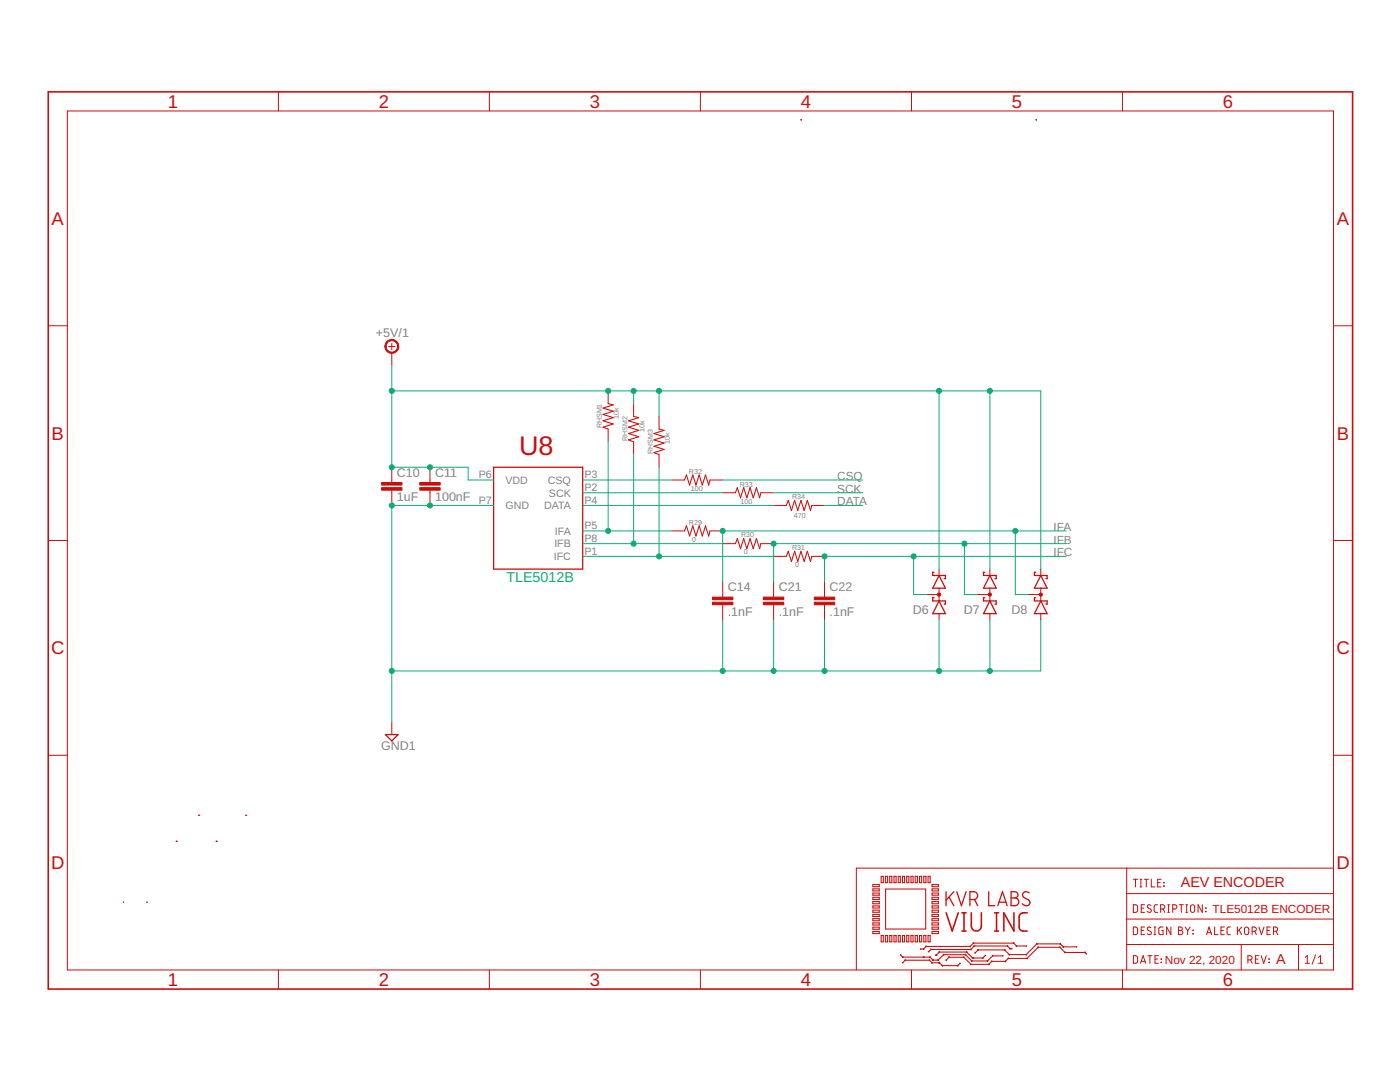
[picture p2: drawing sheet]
<svg xmlns="http://www.w3.org/2000/svg" width="279mm" height="216mm" viewBox="0 0 279 216" stroke-linecap="round" stroke-linejoin="round" font-family="sans-serif">
<g fill="none" stroke="#c90d0c" stroke-width=".25">
<path d="M98.5 93.2h17.8v20.4h-17.8zM186.4 119.3h-.3v.6h2.6v.6h-.3M186.4 114.2h-.3v.6h2.6v.7h-.3M187.4 119.9l1.3 2.5h-2.6zM187.4 114.8l1.3 2.6h-2.6zM196.5 119.3h-.2v.6h2.5v.6h-.2M196.5 114.2h-.2v.6h2.5v.7h-.2M197.5 119.9l1.3 2.5h-2.5zM197.5 114.8l1.3 2.6h-2.5zM206.7 119.3h-.3v.6h2.6v.6h-.3M206.7 114.2h-.3v.6h2.6v.7h-.3M207.7 119.9l1.3 2.5h-2.6z"/>
<path d="M207.7 114.8l1.3 2.6h-2.6zM76.9 146.6h2.6l-1.3 1.2zM188.8 177.9v2.8M189.4 179l1 1.7M190.4 177.9l-1.6 1.7M190.9 177.9l1 2.8 .9-2.8M193.6 179.5a1.36 1.36 0 0 0 1.3-.3 .78 .78 0 0 0 .1-.8 .78 .78 0 0 0-.6-.5h-.8v2.8M194.5 179.5l.6 1.2M197.3 177.9v2.8h1.2M201.8 177.9h.7a.62 .62 0 0 1 .7 .7 .62 .62 0 0 1-.7 .6 .77 .77 0 0 1 .8 .7 .77 .77 0 0 1-.8 .8h-.7zM201.8 179.2h.7M205.4 178.2a.7 .7 0 0 0-1-.2 .7 .7 0 0 0 0 1.1l.8 .5a.67 .67 0 0 1 .2 .9 .67 .67 0 0 1-1 .1l-.4-.3"/>
<path d="M199.1 180.7l1-2.8 .9 2.8M199.4 180h1.4"/>
</g>
<g fill="none" stroke="#c90d0c" stroke-width=".21">
<path d="M159.9 23.9h.1M159.9 23.9v.1M206.8 23.9h.1M206.8 23.9h-.1M206.8 23.9v.1M121.4 80.5l1 .3-2 .6 2 .7-2 .6 2 .6-2 .7 2 .6-2 .6 1 .4M126.4 83.1l1.1 .2-2.1 .7 2.1 .6-2.1 .6 2.1 .7-2.1 .6 2.1 .6-2.1 .7 1 .4M131.5 85.6l1 .3-2 .6 2 .6-2 .7 2 .6-2 .6 2 .7-2 .6 1 .4M136.6 95.8l.4-1 .6 2 .7-2 .6 2 .6-2 .7 2 .6-2 .6 2 .3-1M146.8 98.3l.4-1 .6 2 .6-2 .7 2 .6-2 .6 2 .7-2 .6 2 .2-1M136.6 105.9l.4-1 .6 2.1 .7-2.1 .6 2.1 .6-2.1 .7 2.1 .6-2.1 .6 2.1 .3-1.1M146.8 108.5l.4-1 .6 2 .6-2 .7 2 .6-2 .6 2 .7-2 .6 2 .2-1"/>
<path d="M156.9 111l.4-1 .6 2 .7-2 .6 2 .7-2 .6 2 .6-2 .7 2 .2-1M156.9 100.9l.4-1.1 .6 2.1 .7-2.1 .6 2.1 .7-2.1 .6 2.1 .6-2.1 .7 2.1 .2-1M35.2 167.9h.1M39.7 162.7h.1M43.1 167.9h.1M43.2 167.9h.1M49 162.7h.1M49.1 162.7h.1M174.2 176.5h1.3v.4h-1.3zM174.2 177.4h1.3v.4h-1.3zM174.2 178.2h1.3v.4h-1.3zM174.2 179h1.3v.5h-1.3z"/>
<path d="M174.2 179.9h1.3v.4h-1.3zM175.9 174.9h.4v1.2h-.4zM176.7 174.9h.4v1.2h-.4zM176.7 177.4h8v8h-8zM177.6 174.9h.4v1.2h-.4zM178.4 174.9h.4v1.2h-.4zM179.3 174.9h.4v1.2h-.4zM180.1 174.9h.4v1.2h-.4zM181 174.9h.4v1.2h-.4zM181.8 174.9h.4v1.2h-.4zM182.6 174.9h.5v1.2h-.5zM183.5 174.9h.4v1.2h-.4z"/>
<path d="M184.4 174.9h.4v1.2h-.4zM185.2 174.9h.4v1.2h-.4zM186 178.2h1.3v.4h-1.3zM186 176.5h1.3v.4h-1.3zM186 177.4h1.3v.4h-1.3zM186 179h1.3v.5h-1.3zM186 179.9h1.3v.4h-1.3zM24.7 180h.1M29.3 180h.1M174.2 183.3h1.3v.4h-1.3zM174.2 180.8h1.3v.4h-1.3zM174.2 181.6h1.3v.4h-1.3z"/>
<path d="M174.2 182.5h1.3v.4h-1.3zM174.2 184.1h1.3v.5h-1.3zM174.2 185h1.3v.4h-1.3zM174.2 185.9h1.3v.4h-1.3zM175.9 186.7h.4v1.2h-.4zM176.7 186.7h.4v1.2h-.4zM177.6 186.7h.4v1.2h-.4zM178.4 186.7h.4v1.2h-.4zM179.3 186.7h.4v1.2h-.4zM179.7 190.6l.5 .4h5.4l.6 .6h1l1.1-1.1h4.4l1.2 1.2h3.2l1-1h2M179.8 190.5l-.1 .1M180.1 186.7h.4v1.2h-.4z"/>
<path d="M180.1 192l.1 .1M180.2 190.9v.2M180.2 192.1l.5-.5h4.8l.5 .5h1.5l.6 .6h3l.5-.5M180.2 190.9l-.1 .2M180.6 191.6h.1M180.7 191.5v.2M181 186.7h.4v1.2h-.4zM181.8 186.7h.4v1.2h-.4zM182.6 186.7h.5v1.2h-.5zM183.5 186.7h.4v1.2h-.4zM183.7 189.3v.1M184.3 189.3l.1 .1"/>
<path d="M184.3 190.9v.2l.1-.2-.1 .2M184.3 189.3v.1M184.3 190.9v.2M184.4 186.7h.4v1.2h-.4zM184.9 188.9l-.1-.1v.1M185.2 186.7h.4v1.2h-.4zM185.3 189.8l.1 .1M185.4 191.6l.1-.1v.2M185.6 190.9v.2M185.7 190.9l-.2 .1M185.7 189.4l.1 .1M185.8 189.4v.1"/>
<path d="M186 192v.2M186 183.3h1.3v.4h-1.3zM186 180.8h1.3v.4h-1.3zM186 181.6h1.3v.4h-1.3zM186 182.5h1.3v.4h-1.3zM186 184.1h1.3v.5h-1.3zM186 185h1.3v.4h-1.3zM186 185.9h1.3v.4h-1.3zM186 192.1l-.1 .1M186.2 191.5v.2M186.2 191.5v.1M186.8 190.5v.1"/>
<path d="M186.8 190.5l.1 .1M186.9 190.5v.1M187.3 191.6l-.1-.1v.2M187.4 192.1l.1 .1M187.4 189.9l.1 .1M187.4 192l.1 .1M187.5 192.1h-.1M187.5 189.9v.1M187.5 192.2v-.2l-.1 .2M187.5 190h5.4l1.2 1.2h2l.6-.6M187.5 190l-.7 .6M188.1 192.6l-.1 .1 .1-.1"/>
<path d="M188.3 190.4l.1 .1M188.3 190.4v.2M188.8 191.5l.1 .1M189.4 191v.1M189.4 190.9v.2M191.1 192.6l.1 .1M191.1 192.6v.1M191.5 192.2l.1 .1M192.3 190.9v.2M192.4 191l-.1 .1M192.7 190.4v.2M192.7 190.4l-.1 .1"/>
<path d="M192.9 189.9v.1M193 189.9l-.1 .1M193.6 188.8v.1v-.1M193.7 192.5l.1-.1v.1M193.7 189.4l.1 .1M193.8 189.4v.1M193.9 191.7v.1M194 191.7l-.1 .1M194.1 191.1v.1M194.1 191.1l.1 .1zM194.1 191.2l.1-.1-.1 .1M194.2 188.2h.1"/>
<path d="M194.3 188.1v.2M194.4 188.7l.1 .1M194.4 188.7v.1M194.6 190.1v.1M195.2 189.6v-.1v.1M196.1 191.1l.1 .1M196.1 191.1v.1M196.6 190.6l.1 .1M197 191.7l.1 .1M197.1 191.7v.1M197.3 192.4l.1 .1M197.3 192.4v.1"/>
<path d="M197.9 191.8l.1 .1M197.9 191.8v.1M198.1 190.8v-.1v.1M200.1 190.7v.1M200.5 189.5v.1M200.5 189.5l-.1 .1M200.7 191.9l-.1-.1v.1M201.1 188.7v.1M201.1 188.7l-.1 .1M201.2 191.2l.1 .1M201.2 191.2v.1M201.4 190.4v.1"/>
<path d="M201.5 190.4l-.1 .1M201.6 189.2v.2M201.6 189.2l-.1 .1M201.9 189.2v.2M201.9 189.3h-.3l-.5-.5h-6.7l-.6 .7h-8l-.4 .4M202.3 188.1v.2M202.3 188.2h-.1M202.9 188.7v.1M202.9 188.7l-.1 .1M204.7 190.4l.2 .1M204.8 188.7v.1M204.8 190.4v.1"/>
<path d="M204.8 188.8h-1.9l-.6-.6h-8l-.7 .6h-8.8l-.5 .6h-.6M205 191.3l-.1-.1 .1 .1M206.9 188.4v-.1l.1 .1M207.1 189l.1 .1M207.2 189v.1M207.2 189l-2.2 2.2h-3.8l-.6 .6h-2.7l-.6 .6h-3.5l-1.5-1.4h-2.9l-.6 .6M207.2 189h4.3l1 1.1h4l.3 .2M211.5 189v.1l.1-.1M211.6 188.3v.1M212.2 188.9v.1M212.5 190v.1M212.6 190l-.1 .1"/>
<path d="M214.8 188.9v.1M214.8 188.9h-2.6l-.6-.6h-4.7l-2.1 2.2h-3.4l-.9-1h-5.3l-.6 .6M216.5 190v.1M216.6 190l-.1 .1M216.8 190.3l-.1 .1"/>
</g>
<g fill="none" stroke="#c90d0c" stroke-width=".2">
<path d="M55.6 18.3v3.8M97.7 18.3v3.8M139.8 18.3v3.8M181.9 18.3v3.8M224 18.3v3.8M13.4 22.1h252.7v171.4h-252.7zM9.6 65h3.8M77.6 69.1h1.2M78.2 68.5v1.3M78.2 70.4v2.5M121.4 78v2.5M266.1 65h3.8"/>
<path d="M78.2 93.2v3.1M78.2 97.8v3.1M85.8 93.2v3.1M85.8 97.8v3.1M121.4 85.6v2.6M126.4 80.5v2.6M126.4 88.2v2.5M131.5 83.1v2.5M131.5 90.7v2.5M134.1 95.8h2.5M141.7 95.8h2.5M144.2 98.3h2.6"/>
<path d="M151.8 98.3h2.6M9.6 107.8h3.8M134.1 105.9h2.5M141.7 105.9h2.5M144.2 108.5h2.6M144.2 116.1v3M151.8 108.5h2.6M154.4 111h2.5M154.4 100.9h2.5M154.4 116.1v3M162 111h2.5M162 100.9h2.5"/>
<path d="M164.5 116.1v3M184.9 118.6h2.5M187.4 113.6v1.2M187.4 117.4v2.5M195 118.6h2.5M197.5 113.6v1.2M197.5 117.4v2.5M205.2 118.6h2.5M207.7 113.6v1.2M207.7 117.4v2.5M266.1 107.8h3.8M144.2 120.7v3"/>
<path d="M154.4 120.7v3M164.5 120.7v3M187.4 122.4v1.3M197.5 122.4v1.3M207.7 122.4v1.3M9.6 150.7h3.8M78.2 144v2.6M266.1 150.7h3.8M224.9 173.2v20.3M224.9 178.3h41.2M226.2 175.5h.8M226.6 175.5v1.5"/>
<path d="M227.5 175.5h.4M227.5 177h.4M227.7 175.5v1.5M228.3 175.5h.9M228.8 175.5v1.5M229.8 175.5v1.5h.6M231 176.1h.5M231.7 175.5h-.7v1.5h.7M232.2 176.1l.1 .1zM232.2 176.8h.1zM266.1 173.2h-95.2v20.3M55.6 193.5v3.9"/>
<path d="M97.7 193.5v3.9M139.8 193.5v3.9M181.9 193.5v3.9M224 193.5v3.9M224.9 188.5h41.2M224.9 183.4h41.2M226.2 190.7h.6l.2 .2v1.1l-.2 .2h-.6zM226.2 185h.6l.2 .2v1l-.2 .3h-.6zM226.2 180.5l.6 .1 .2 .2v1l-.2 .2-.6 .1zM227.6 192.2l.5-1.5 .5 1.5M227.8 191.8h.7M227.8 185.7h.5"/>
<path d="M227.8 181.2h.5M228.4 185h-.6v1.5h.6M228.4 180.5h-.6v1.6h.6M229.1 190.7h.8M229.5 190.7v1.5M229.7 185.1a.4 .4 0 0 0-.5-.1 .4 .4 0 0 0-.2 .5l.6 .4a.41 .41 0 0 1 0 .6 .41 .41 0 0 1-.7-.2M229.7 180.7a.4 .4 0 0 0-.5-.1 .4 .4 0 0 0-.2 .5l.6 .3a.41 .41 0 0 1 0 .7 .41 .41 0 0 1-.7-.3M230.3 185h.4M230.3 186.5h.4M230.5 185v1.5M230.5 191.4h.5M231 180.5l-.5 .1-.2 .3 .1 .9 .1 .2 .5 .1"/>
<path d="M231.2 190.7h-.7v1.5h.7M231.6 181.4h.5a.42 .42 0 0 0 .4-.4 .42 .42 0 0 0-.4-.5h-.5v1.6M231.7 191.3l.1 .1zM231.7 192l.1 .1zM232.1 185h-.6l-.2 .2v1l.2 .3h.6v-.8h-.2M232.1 181.4l.4 .7M233 180.5h.4M233 182.1h.4M233.2 180.5v1.6M233.7 185v1.5l-.9-1.5v1.5M234 181.4h.5a.42 .42 0 0 0 .4-.4 .42 .42 0 0 0-.4-.5h-.5v1.6M235.2 185l.7 .1v.4l-.3 .2a.42 .42 0 0 1 .5 .4 .42 .42 0 0 1-.5 .4h-.4z"/>
<path d="M235.2 185.7h.4M235.3 180.5h.9M235.8 180.5v1.6M236.5 185l.5 .7M236.7 180.5h.3M236.7 182.1h.3M236.8 180.5v1.6M237 185.7v.8M237.5 185l-.5 .7M237.7 180.7l.3-.2 .3 .2 .1 .9a.42 .42 0 0 1-.4 .5 .42 .42 0 0 1-.4-.5zM238.1 185.6v.1zM238.1 186.3v.1z"/>
<path d="M239.9 180.5v1.6l-.8-1.6v1.6M240.6 181.2l.1 .1zM240.6 181.8l.1 .1zM240.8 186.5l.5-1.5 .5 1.5M240.9 186.1h.8M242.4 185v1.5h.7M243.7 185.7h.5M244.3 185h-.6v1.5h.6M245.6 185h-.5l-.2 .3v1l.2 .2h.5M247 185v1.5M247.3 185.6l.5 .9M247.7 188.5v5"/>
<path d="M247.8 185l-.8 .9M248.5 185.1l.3-.1 .3 .1 .1 1a.42 .42 0 0 1-.4 .4 .42 .42 0 0 1-.4-.4zM249 191.5h.5a.42 .42 0 0 0 .4-.4 .42 .42 0 0 0-.4-.4h-.5v1.5M249.6 191.5l.3 .7M249.9 185.8h.4a.42 .42 0 0 0 .4-.4 .42 .42 0 0 0-.4-.4h-.4v1.5M250.4 185.8l.3 .7M250.5 191.4h.6M251.2 190.7h-.7v1.5h.7M251.2 185l.6 1.5 .5-1.5M251.7 190.7l.5 1.5 .5-1.5M252.9 185.7h.5M253.2 191.3l.1 .1z"/>
<path d="M253.2 192l.1 .1zM253.5 185h-.6v1.5h.6M254.1 185.8h.5a.42 .42 0 0 0 .4-.4 .42 .42 0 0 0-.4-.4h-.5v1.5M254.7 185.8l.3 .7M259.1 188.5v5M260.5 192.2h.8M260.5 191l.4-.3v1.5M262.6 190.5l-.7 1.9M263.1 192.2h.9M263.1 191l.4-.3v1.5"/>
</g>
<g fill="#c90d0c" stroke="#c90d0c" stroke-width=".2">
<path d="M76.2 97.3h4v.5h-4z"/>
<path d="M76.2 96.3h4v.5h-4z"/>
<path d="M83.8 97.3h4v.5h-4z"/>
<path d="M83.8 96.3h4v.5h-4z"/>
<path d="M142.2 120.2h4.1v.5h-4.1z"/>
<path d="M142.2 119.1h4.1v.6h-4.1z"/>
<path d="M152.4 120.2h4v.5h-4z"/>
<path d="M152.4 119.1h4v.6h-4z"/>
<path d="M162.5 120.2h4.1v.5h-4.1z"/>
<path d="M162.5 119.1h4.1v.6h-4.1z"/>
</g>
<g fill="#c90d0c" stroke="#c90d0c" stroke-width=".2">
<path d="M187.2 118.4l.2-.1 .2 .1v.5l-.2 .1-.2-.1z" fill-rule="evenodd"/>
<path d="M77.2 68.2a1.4 1.4 0 0 1 2.2 .2 1.4 1.4 0 0 1-.8 2.1 1.4 1.4 0 0 1-1.8-1.4h.2a1.15 1.15 0 0 1 1.7-1.1 1.15 1.15 0 0 1 .2 2 1.15 1.15 0 0 1-1.8-.6l-.1-.3h-.2z" fill-rule="evenodd"/>
<circle cx="197.6" cy="118.6" r=".33"/>
<circle cx="207.7" cy="118.6" r=".33"/>
</g>
<path d="M9.6 18.3h260.3v179.1h-260.3zM188.8 182.1l1.2 3.7 1.2-3.7M192 185.8h.8M192 182.1h.8M192.4 182.1v3.7M193.8 182.1v2.7a1.01 1.01 0 0 0 1 1 1.01 1.01 0 0 0 1.1-1v-2.7M198.5 185.8h.8M198.5 182.1h.8M198.9 182.1v3.7M202.4 182.1v3.7l-2.1-3.7v3.7M205 182.1l-1.1 .1a.8 .8 0 0 0-.5 .8v2l.2 .5a1.43 1.43 0 0 0 1.4 .3" fill="none" stroke="#c90d0c" stroke-width=".32"/>
<g fill="none" stroke="#0dab76" stroke-width=".2">
<path d="M78.2 72.9v20.3h15.2v2.6h5.1M78.2 78h129.5v35.6M126.4 78v2.5M131.5 78v5.1M187.4 78v35.6M197.5 78v35.6M116.3 95.8h17.8M116.3 98.3h27.9M121.4 88.2v17.7M126.4 90.7v17.8M131.5 93.2v17.8M144.2 95.8h28"/>
<path d="M154.4 98.3h17.8M98.5 100.9h-20.3v43.1M116.3 100.9h38.1M116.3 105.9h17.8M116.3 108.5h27.9M116.3 111h38.1M164.5 100.9h7.7M182.3 111v7.6h2.6M192.5 108.5v10.1h2.5M202.6 105.9v12.7h2.6M212.8 105.9h-68.6v10.2M212.8 108.5h-58.4v7.6"/>
<path d="M212.8 111h-48.3v5.1M144.2 123.7v10.2M154.4 123.7v10.2M164.5 123.7v10.2M187.4 123.7v10.2M197.5 123.7v10.2M207.7 123.7v10.2h-129.5"/>
</g>
<g fill="#0dab76" stroke="#0dab76" stroke-width=".2">
<circle cx="121.4" cy="105.9" r=".51"/>
<circle cx="126.4" cy="108.5" r=".51"/>
<circle cx="131.5" cy="111" r=".51"/>
<circle cx="144.2" cy="105.9" r=".51"/>
<circle cx="202.6" cy="105.9" r=".51"/>
<circle cx="154.4" cy="108.5" r=".51"/>
<circle cx="192.5" cy="108.5" r=".51"/>
<circle cx="164.5" cy="111" r=".51"/>
<circle cx="182.3" cy="111" r=".51"/>
<circle cx="78.2" cy="93.2" r=".51"/>
<circle cx="121.4" cy="78" r=".51"/>
<circle cx="126.4" cy="78" r=".51"/>
<circle cx="131.5" cy="78" r=".51"/>
<circle cx="78.2" cy="78" r=".51"/>
<circle cx="197.5" cy="78" r=".51"/>
<circle cx="187.4" cy="78" r=".51"/>
<circle cx="85.8" cy="93.2" r=".51"/>
<circle cx="78.2" cy="100.9" r=".51"/>
<circle cx="78.2" cy="133.9" r=".51"/>
<circle cx="144.2" cy="133.9" r=".51"/>
<circle cx="154.4" cy="133.9" r=".51"/>
<circle cx="164.5" cy="133.9" r=".51"/>
<circle cx="187.4" cy="133.9" r=".51"/>
<circle cx="197.5" cy="133.9" r=".51"/>
<circle cx="85.8" cy="100.9" r=".51"/>
</g>
<text font-size="5.4" fill="#c90d0c" x="103.6" y="90.7">U8</text>
<g font-size="3.7" fill="#c90d0c">
<text x="33.5" y="21.5">1</text>
<text x="75.6" y="21.5">2</text>
<text x="117.7" y="21.5">3</text>
<text x="159.8" y="21.5">4</text>
<text x="201.9" y="21.5">5</text>
<text x="244.1" y="21.5">6</text>
<text x="10.3" y="44.9">A</text>
<text x="266.8" y="44.9">A</text>
<text x="10.3" y="87.7">B</text>
<text x="266.8" y="87.7">B</text>
<text x="10.2" y="130.6">C</text>
<text x="266.7" y="130.6">C</text>
<text x="10.2" y="173.4">D</text>
<text x="266.7" y="173.4">D</text>
<text x="33.5" y="196.7">1</text>
<text x="75.6" y="196.7">2</text>
<text x="117.7" y="196.7">3</text>
<text x="159.8" y="196.7">4</text>
<text x="201.9" y="196.7">5</text>
<text x="244.1" y="196.7">6</text>
</g>
<text font-size="2.9" fill="#0dab76" x="101.1" y="116.1">TLE5012B</text>
<g font-size="2.9" fill="#c90d0c">
<text x="235.7" y="177">AEV ENCODER</text>
<text x="254.7" y="192.3">A</text>
</g>
<g font-size="2.5" fill="#808080">
<text x="75" y="67.2">+5V/1</text>
<text x="79.2" y="95.1">C10</text>
<text x="86.8" y="95.1">C11</text>
<text x="79.2" y="100">1uF</text>
<text x="86.8" y="100">100nF</text>
<text x="145.2" y="118">C14</text>
<text x="155.4" y="118">C21</text>
<text x="165.6" y="118">C22</text>
<text x="145.2" y="122.8">.1nF</text>
<text x="155.4" y="122.8">.1nF</text>
<text x="165.6" y="122.8">.1nF</text>
<text x="182.2" y="122.4">D6</text>
<text x="192.3" y="122.4">D7</text>
<text x="201.9" y="122.4">D8</text>
<text x="76" y="149.7">GND1</text>
</g>
<g font-size="2.3" fill="#808080">
<text x="167.1" y="95.8">CSQ</text>
<text x="167.1" y="98.3">SCK</text>
<text x="167.1" y="100.9">DATA</text>
<text x="210.3" y="105.9">IFA</text>
<text x="210.3" y="108.5">IFB</text>
<text x="210.3" y="111">IFC</text>
</g>
<g font-size="2.3" fill="#c90d0c">
<text x="242" y="182.1">TLE5012B ENCODER</text>
<text x="232.5" y="192.3">Nov 22, 2020</text>
</g>
<g font-size="2.1" fill="#808080">
<text x="95.5" y="95.4">P6</text>
<text x="116.6" y="95.4">P3</text>
<text x="95.5" y="100.5">P7</text>
<text x="100.9" y="96.5">VDD</text>
<text x="100.9" y="101.6">GND</text>
<text x="108.6" y="101.6">DATA</text>
<text x="109.3" y="96.5">CSQ</text>
<text x="109.6" y="99.1">SCK</text>
<text x="116.6" y="98">P2</text>
<text x="116.6" y="100.5">P4</text>
<text x="110.7" y="106.7">IFA</text>
<text x="116.6" y="105.6">P5</text>
<text x="110.5" y="111.8">IFC</text>
<text x="110.6" y="109.2">IFB</text>
<text x="116.6" y="108.1">P8</text>
<text x="116.6" y="110.7">P1</text>
</g>
<g font-size="1.4" fill="#808080">
<text x="123.5" y="83.6" transform="rotate(-90 123.5 83.6)">10k</text>
<text x="120.1" y="85.5" transform="rotate(-90 120.1 85.5)">RHSM1</text>
<text x="125.2" y="88" transform="rotate(-90 125.2 88)">RHSM2</text>
<text x="128.6" y="86.1" transform="rotate(-90 128.6 86.1)">10k</text>
<text x="133.7" y="88.7" transform="rotate(-90 133.7 88.7)">10k</text>
<text x="130.3" y="90.6" transform="rotate(-90 130.3 90.6)">RHSM3</text>
<text x="137.5" y="94.5">R32</text>
<text x="137.9" y="97.9">100</text>
<text x="147.7" y="97.1">R33</text>
<text x="147.8" y="100.5">100</text>
<text x="158.1" y="99.6">R34</text>
<text x="137.5" y="104.7">R29</text>
<text x="147.9" y="107.2">R30</text>
<text x="158.4" y="103.3">470</text>
<text x="138.1" y="108.1">0</text>
<text x="148.4" y="110.6">0</text>
<text x="158.1" y="109.8">R31</text>
<text x="158.7" y="113.2">0</text>
</g>
</svg>
